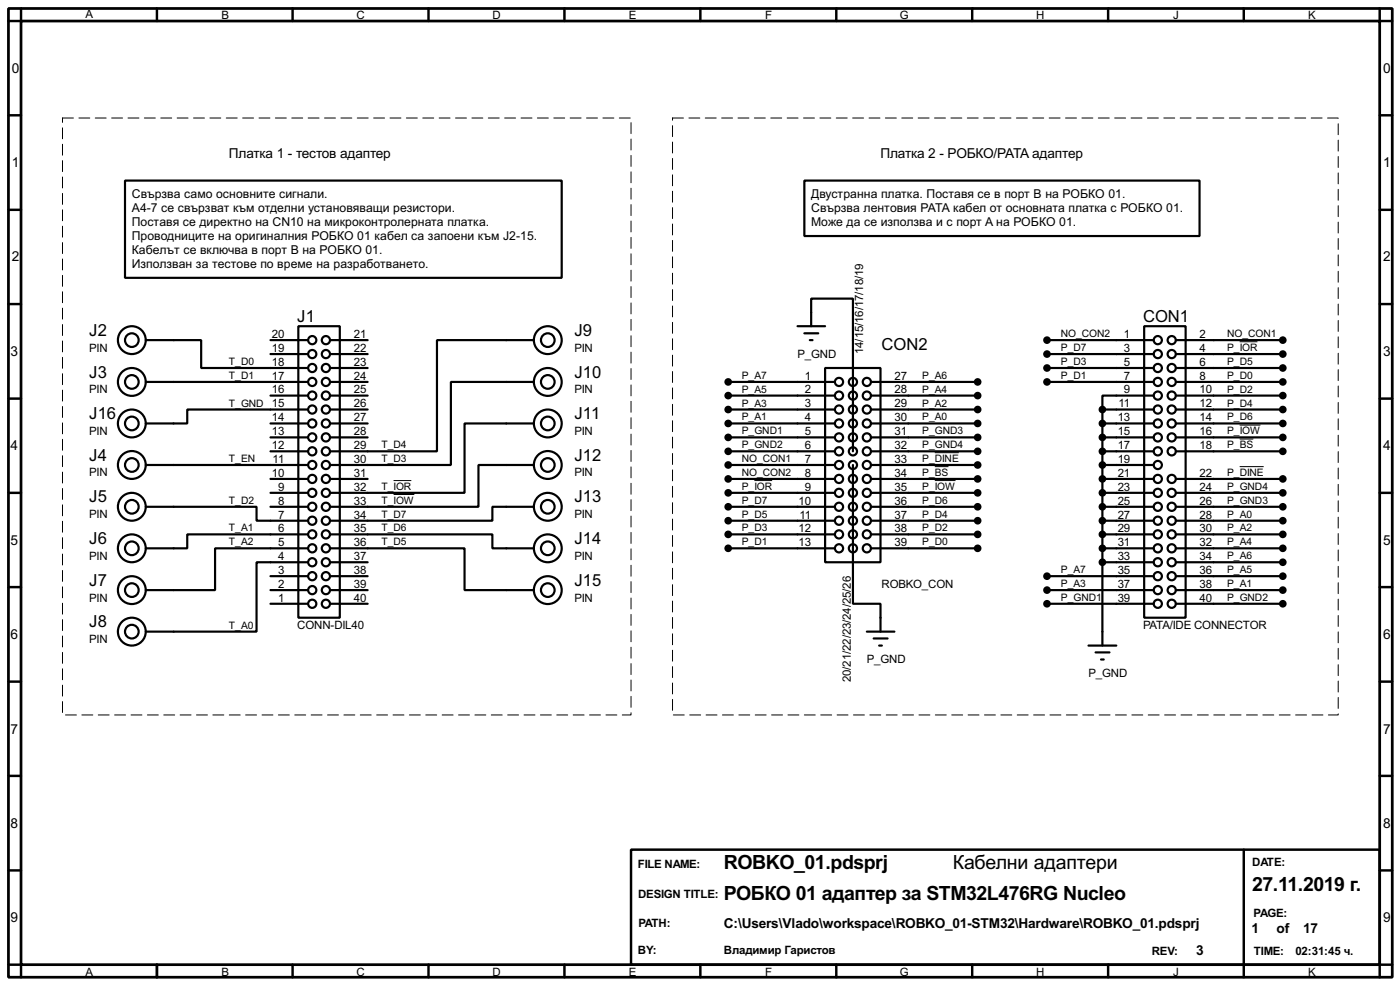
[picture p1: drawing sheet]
<svg xmlns="http://www.w3.org/2000/svg" width="256mm" height="180mm" viewBox="0 0 256 180" stroke-linecap="round" stroke-linejoin="round" font-family="sans-serif">
<path d="M1.6 1.6h253.5v177.3h-253.5zM3.9 3.9h248.9v172.7h-248.9z" fill="none" stroke="#000" stroke-width=".5"/>
<g fill="none" stroke="#000" stroke-width=".45">
<path d="M3.9 1.6v2.3h-2.3M28.8 1.6v2.3M53.6 1.6v2.3M78.5 1.6v2.3M103.4 1.6v2.3M128.3 1.6v2.3M153.2 1.6v2.3M178.1 1.6v2.3M203 1.6v2.3M227.9 1.6v2.3M252.8 1.6v2.3h2.3M1.6 21.1h2.3"/>
<path d="M1.6 38.4h2.3M252.8 21.1h2.3M252.8 38.4h2.3M1.6 55.7h2.3M252.8 55.7h2.3M1.6 73h2.3M252.8 73h2.3M1.6 90.2h2.3M252.8 90.2h2.3M1.6 107.5h2.3M252.8 107.5h2.3M1.6 124.8h2.3"/>
<path d="M252.8 124.8h2.3M1.6 142h2.3M1.6 159.3h2.3M115.6 155.5h137.2v21.1h-137.2zM227.9 155.5v23.4M252.8 142h2.3M252.8 159.3h2.3M1.6 176.6h2.3v2.3M28.8 176.6v2.3M53.6 176.6v2.3M78.5 176.6v2.3M103.4 176.6v2.3"/>
<path d="M128.3 176.6v2.3M153.2 176.6v2.3M178.1 176.6v2.3M203 176.6v2.3M255.1 176.6h-2.3v2.3"/>
</g>
<g fill="none" stroke="#000" stroke-width=".4">
<path d="M22.9 33.1h80v17.8h-80zM147.4 33.1h72.4v10.1h-72.4zM54.7 59.7h7.6v53.4h-7.6zM146.1 59.7h5.1M148.6 59.7v-5h7.7v27.9M209.6 59.7h7.6v53.4h-7.6zM26.7 62.3h10.2v5.1h19.5M26.7 69.9h29.7M49.6 77.5h6.8M49.6 72.4h6.8M49.6 64.8h6.8M49.6 62.3h6.8"/>
<path d="M56.4 75h-22.1v2.5h-7.6M60.5 69.9h6.9M60.5 77.5h6.9M60.5 75h6.9M60.5 72.4h6.9M60.5 67.4h6.9M60.5 64.8h6.9M60.5 62.3h6.9M97.8 77.5h-12.7v12.7h-24.6M97.8 69.9h-15.2v15.2h-22.1M97.8 62.3h-17.7v20.3h-19.6M133.4 69.9h19.6"/>
<path d="M133.4 77.5h19.6M133.4 75h19.6M133.4 72.4h19.6M147.4 61h2.5M148.4 62.3h.5M151.2 67.4h10.1v35.5h-10.1zM159.6 69.9h19.5M159.6 77.5h19.5M159.6 75h19.5M159.6 72.4h19.5M191.8 69.9h19.6M191.8 67.4h19.6"/>
<path d="M191.8 64.8h19.6M191.8 62.3h19.6M202 75v43.2M202 77.5h9.4M202 75h9.4M211.4 72.4h-9.4v2.6M215.4 69.9h19.6M215.4 77.5h19.6M215.4 75h19.6M215.4 72.4h19.6M215.4 67.4h19.6M215.4 64.8h19.6"/>
<path d="M215.4 62.3h19.6M26.7 92.8h20.3v2.5h9.4M26.7 85.1h29.7M49.6 92.8h6.8M49.6 90.2h6.8M49.6 87.7h6.8M49.6 82.6h6.8M49.6 80.1h6.8M56.4 97.8h-22.1v2.6h-7.6M60.5 97.8h29.7v2.6h7.6M60.5 87.7h6.9M60.5 80.1h6.9"/>
<path d="M97.8 92.8h-7.6v2.5h-29.7M97.8 85.1h-10.1v7.7h-27.2M133.4 85.1h19.6M133.4 97.8h19.6M133.4 95.3h19.6M133.4 92.8h19.6M133.4 90.2h19.6M133.4 87.7h19.6M133.4 82.6h19.6M133.4 80.1h19.6M156.3 85.1v25.4h5v5.1M159.6 85.1h19.5"/>
<path d="M159.6 97.8h19.5M159.6 95.3h19.5M159.6 92.8h19.5M159.6 90.2h19.5M159.6 87.7h19.5M159.6 82.6h19.5M159.6 80.1h19.5M202 85.1h9.4M202 97.8h9.4M202 95.3h9.4M202 92.8h9.4M202 90.2h9.4"/>
<path d="M202 87.7h9.4M202 82.6h9.4M202 80.1h9.4M215.4 97.8h19.6M215.4 95.3h19.6M215.4 92.8h19.6M215.4 90.2h19.6M215.4 87.7h19.6M215.4 82.6h19.6M215.4 80.1h19.6M49.6 105.5h6.8M49.6 108h6.8"/>
<path d="M49.6 110.5h6.8M56.4 102.9h-9.4v12.7h-20.3M56.4 100.4h-17v7.6h-12.7M60.5 100.4h24.6v7.6h12.7M60.5 102.9h6.9M60.5 105.5h6.9M60.5 108h6.9M60.5 110.5h6.9M133.4 100.4h19.6M158.8 115.6h5.1M159.6 100.4h19.5M160.1 116.9h2.5"/>
<path d="M161.1 118.2h.5M191.8 105.5h19.6M191.8 108h19.6M191.8 110.5h19.6M199.4 118.2h5.1M200.7 119.4h2.6M202 100.4h9.4M202 102.9h9.4M215.4 100.4h19.6M215.4 102.9h19.6M215.4 105.5h19.6M215.4 108h19.6"/>
<path d="M215.4 110.5h19.6M201.7 120.7h.5"/>
<circle cx="24.1" cy="69.9" r="2.55"/>
<circle cx="24.1" cy="62.3" r="2.55"/>
<circle cx="24.1" cy="77.5" r="2.55"/>
<circle cx="24.1" cy="62.3" r="1.25"/>
<circle cx="24.1" cy="69.9" r="1.25"/>
<circle cx="24.1" cy="77.5" r="1.25"/>
<circle cx="57.2" cy="69.9" r=".75"/>
<circle cx="57.2" cy="67.4" r=".75"/>
<circle cx="57.2" cy="62.3" r=".75"/>
<circle cx="57.2" cy="72.4" r=".75"/>
<circle cx="57.2" cy="64.8" r=".75"/>
<circle cx="57.2" cy="77.5" r=".75"/>
<circle cx="57.2" cy="75" r=".75"/>
<circle cx="59.7" cy="72.4" r=".75"/>
<circle cx="59.7" cy="69.9" r=".75"/>
<circle cx="59.7" cy="64.8" r=".75"/>
<circle cx="59.7" cy="77.5" r=".75"/>
<circle cx="59.7" cy="67.4" r=".75"/>
<circle cx="59.7" cy="62.3" r=".75"/>
<circle cx="59.7" cy="75" r=".75"/>
<circle cx="100.3" cy="69.9" r="2.55"/>
<circle cx="100.3" cy="77.5" r="2.55"/>
<circle cx="100.3" cy="62.3" r="2.55"/>
<circle cx="100.3" cy="62.3" r="1.25"/>
<circle cx="100.3" cy="69.9" r="1.25"/>
<circle cx="100.3" cy="77.5" r="1.25"/>
<circle cx="153.7" cy="69.9" r=".75"/>
<circle cx="153.7" cy="72.4" r=".75"/>
<circle cx="153.7" cy="77.5" r=".75"/>
<circle cx="153.7" cy="75" r=".75"/>
<circle cx="156.2" cy="77.5" r=".75"/>
<circle cx="156.2" cy="69.9" r=".75"/>
<circle cx="156.2" cy="72.4" r=".75"/>
<circle cx="156.2" cy="75" r=".75"/>
<circle cx="158.8" cy="69.9" r=".75"/>
<circle cx="158.8" cy="77.5" r=".75"/>
<circle cx="158.8" cy="72.4" r=".75"/>
<circle cx="158.8" cy="75" r=".75"/>
<circle cx="212.1" cy="62.3" r=".75"/>
<circle cx="212.1" cy="69.9" r=".75"/>
<circle cx="212.1" cy="75" r=".75"/>
<circle cx="212.1" cy="64.8" r=".75"/>
<circle cx="212.1" cy="67.4" r=".75"/>
<circle cx="212.1" cy="72.4" r=".75"/>
<circle cx="212.1" cy="77.5" r=".75"/>
<circle cx="214.6" cy="64.8" r=".75"/>
<circle cx="214.6" cy="62.3" r=".75"/>
<circle cx="214.6" cy="72.4" r=".75"/>
<circle cx="214.6" cy="77.5" r=".75"/>
<circle cx="214.6" cy="67.4" r=".75"/>
<circle cx="214.6" cy="69.9" r=".75"/>
<circle cx="214.6" cy="75" r=".75"/>
<circle cx="24.1" cy="92.8" r="2.55"/>
<circle cx="24.1" cy="85.1" r="2.55"/>
<circle cx="24.1" cy="92.8" r="1.25"/>
<circle cx="24.1" cy="85.1" r="1.25"/>
<circle cx="57.2" cy="97.8" r=".75"/>
<circle cx="57.2" cy="82.6" r=".75"/>
<circle cx="57.2" cy="90.2" r=".75"/>
<circle cx="57.2" cy="87.7" r=".75"/>
<circle cx="57.2" cy="95.3" r=".75"/>
<circle cx="57.2" cy="92.8" r=".75"/>
<circle cx="57.2" cy="80.1" r=".75"/>
<circle cx="57.2" cy="85.1" r=".75"/>
<circle cx="59.7" cy="87.7" r=".75"/>
<circle cx="59.7" cy="97.8" r=".75"/>
<circle cx="59.7" cy="85.1" r=".75"/>
<circle cx="59.7" cy="95.3" r=".75"/>
<circle cx="59.7" cy="80.1" r=".75"/>
<circle cx="59.7" cy="82.6" r=".75"/>
<circle cx="59.7" cy="90.2" r=".75"/>
<circle cx="59.7" cy="92.8" r=".75"/>
<circle cx="100.3" cy="85.1" r="2.55"/>
<circle cx="100.3" cy="92.8" r="2.55"/>
<circle cx="100.3" cy="92.8" r="1.25"/>
<circle cx="100.3" cy="85.1" r="1.25"/>
<circle cx="153.7" cy="97.8" r=".75"/>
<circle cx="153.7" cy="87.7" r=".75"/>
<circle cx="153.7" cy="95.3" r=".75"/>
<circle cx="153.7" cy="80.1" r=".75"/>
<circle cx="153.7" cy="85.1" r=".75"/>
<circle cx="153.7" cy="92.8" r=".75"/>
<circle cx="153.7" cy="82.6" r=".75"/>
<circle cx="153.7" cy="90.2" r=".75"/>
<circle cx="156.2" cy="87.7" r=".75"/>
<circle cx="156.2" cy="95.3" r=".75"/>
<circle cx="156.2" cy="97.8" r=".75"/>
<circle cx="156.2" cy="82.6" r=".75"/>
<circle cx="156.2" cy="80.1" r=".75"/>
<circle cx="156.2" cy="85.1" r=".75"/>
<circle cx="156.2" cy="90.2" r=".75"/>
<circle cx="156.2" cy="92.8" r=".75"/>
<circle cx="158.8" cy="92.8" r=".75"/>
<circle cx="158.8" cy="85.1" r=".75"/>
<circle cx="158.8" cy="90.2" r=".75"/>
<circle cx="158.8" cy="97.8" r=".75"/>
<circle cx="158.8" cy="82.6" r=".75"/>
<circle cx="158.8" cy="87.7" r=".75"/>
<circle cx="158.8" cy="80.1" r=".75"/>
<circle cx="158.8" cy="95.3" r=".75"/>
<circle cx="212.1" cy="80.1" r=".75"/>
<circle cx="212.1" cy="95.3" r=".75"/>
<circle cx="212.1" cy="85.1" r=".75"/>
<circle cx="212.1" cy="90.2" r=".75"/>
<circle cx="212.1" cy="82.6" r=".75"/>
<circle cx="212.1" cy="87.7" r=".75"/>
<circle cx="212.1" cy="97.8" r=".75"/>
<circle cx="212.1" cy="92.8" r=".75"/>
<circle cx="214.6" cy="87.7" r=".75"/>
<circle cx="214.6" cy="80.1" r=".75"/>
<circle cx="214.6" cy="97.8" r=".75"/>
<circle cx="214.6" cy="82.6" r=".75"/>
<circle cx="214.6" cy="90.2" r=".75"/>
<circle cx="214.6" cy="95.3" r=".75"/>
<circle cx="214.6" cy="92.8" r=".75"/>
<circle cx="24.1" cy="100.4" r="2.55"/>
<circle cx="24.1" cy="115.6" r="2.55"/>
<circle cx="24.1" cy="108" r="2.55"/>
<circle cx="24.1" cy="115.6" r="1.25"/>
<circle cx="24.1" cy="108" r="1.25"/>
<circle cx="24.1" cy="100.4" r="1.25"/>
<circle cx="57.2" cy="100.4" r=".75"/>
<circle cx="57.2" cy="105.5" r=".75"/>
<circle cx="57.2" cy="102.9" r=".75"/>
<circle cx="57.2" cy="108" r=".75"/>
<circle cx="57.2" cy="110.5" r=".75"/>
<circle cx="59.7" cy="100.4" r=".75"/>
<circle cx="59.7" cy="110.5" r=".75"/>
<circle cx="59.7" cy="105.5" r=".75"/>
<circle cx="59.7" cy="102.9" r=".75"/>
<circle cx="59.7" cy="108" r=".75"/>
<circle cx="100.3" cy="100.4" r="2.55"/>
<circle cx="100.3" cy="108" r="2.55"/>
<circle cx="100.3" cy="100.4" r="1.25"/>
<circle cx="100.3" cy="108" r="1.25"/>
<circle cx="153.7" cy="100.4" r=".75"/>
<circle cx="156.2" cy="100.4" r=".75"/>
<circle cx="158.8" cy="100.4" r=".75"/>
<circle cx="212.1" cy="100.4" r=".75"/>
<circle cx="212.1" cy="108" r=".75"/>
<circle cx="212.1" cy="110.5" r=".75"/>
<circle cx="212.1" cy="102.9" r=".75"/>
<circle cx="212.1" cy="105.5" r=".75"/>
<circle cx="214.6" cy="100.4" r=".75"/>
<circle cx="214.6" cy="108" r=".75"/>
<circle cx="214.6" cy="110.5" r=".75"/>
<circle cx="214.6" cy="102.9" r=".75"/>
<circle cx="214.6" cy="105.5" r=".75"/>
</g>
<path d="M227.1 77.8h3.8M227.1 62.6h3.3M72.1 90.5h3.8M72.1 88h3.3M138.2 88h3.3M171.3 88h3.8M171.3 82.9h4.4M171.3 85.4h2.5M227.1 85.4h4.4M227.1 80.4h2.5" fill="none" stroke="#000" stroke-width=".18"/>
<path d="M11.5 21.6h104.1v109.3h-104.1zM123.2 21.6h122v109.3h-122z" fill="none" stroke="#fff" stroke-width=".18"/>
<path d="M11.5 21.6h104.1v109.3h-104.1zM123.2 21.6h122v109.3h-122z" fill="none" stroke="#000" stroke-width=".18" stroke-dasharray="2 1"/>
<g fill="#000" stroke="#000" stroke-width=".4">
<circle cx="133.4" cy="69.9" r=".5"/>
<circle cx="133.4" cy="72.4" r=".5"/>
<circle cx="133.4" cy="77.5" r=".5"/>
<circle cx="133.4" cy="75" r=".5"/>
<circle cx="179.1" cy="75" r=".5"/>
<circle cx="179.1" cy="77.5" r=".5"/>
<circle cx="179.1" cy="69.9" r=".5"/>
<circle cx="179.1" cy="72.4" r=".5"/>
<circle cx="191.8" cy="64.8" r=".5"/>
<circle cx="191.8" cy="62.3" r=".5"/>
<circle cx="191.8" cy="67.4" r=".5"/>
<circle cx="191.8" cy="69.9" r=".5"/>
<circle cx="201.9" cy="77.5" r=".5"/>
<circle cx="201.9" cy="75" r=".5"/>
<circle cx="235" cy="72.4" r=".5"/>
<circle cx="235" cy="69.9" r=".5"/>
<circle cx="235" cy="75" r=".5"/>
<circle cx="235" cy="64.8" r=".5"/>
<circle cx="235" cy="67.4" r=".5"/>
<circle cx="235" cy="62.3" r=".5"/>
<circle cx="235" cy="77.5" r=".5"/>
<circle cx="133.4" cy="87.7" r=".5"/>
<circle cx="133.4" cy="95.3" r=".5"/>
<circle cx="133.4" cy="92.8" r=".5"/>
<circle cx="133.4" cy="80.1" r=".5"/>
<circle cx="133.4" cy="90.2" r=".5"/>
<circle cx="133.4" cy="82.6" r=".5"/>
<circle cx="133.4" cy="85.1" r=".5"/>
<circle cx="133.4" cy="97.8" r=".5"/>
<circle cx="179.1" cy="82.6" r=".5"/>
<circle cx="179.1" cy="92.8" r=".5"/>
<circle cx="179.1" cy="80.1" r=".5"/>
<circle cx="179.1" cy="85.1" r=".5"/>
<circle cx="179.1" cy="95.3" r=".5"/>
<circle cx="179.1" cy="97.8" r=".5"/>
<circle cx="179.1" cy="87.7" r=".5"/>
<circle cx="179.1" cy="90.2" r=".5"/>
<circle cx="201.9" cy="95.3" r=".5"/>
<circle cx="201.9" cy="82.6" r=".5"/>
<circle cx="201.9" cy="87.7" r=".5"/>
<circle cx="201.9" cy="97.8" r=".5"/>
<circle cx="201.9" cy="92.8" r=".5"/>
<circle cx="201.9" cy="90.2" r=".5"/>
<circle cx="201.9" cy="85.1" r=".5"/>
<circle cx="201.9" cy="80.1" r=".5"/>
<circle cx="235" cy="95.3" r=".5"/>
<circle cx="235" cy="87.7" r=".5"/>
<circle cx="235" cy="97.8" r=".5"/>
<circle cx="235" cy="82.6" r=".5"/>
<circle cx="235" cy="92.8" r=".5"/>
<circle cx="235" cy="90.2" r=".5"/>
<circle cx="235" cy="80.1" r=".5"/>
<circle cx="133.4" cy="100.4" r=".5"/>
<circle cx="179.1" cy="100.4" r=".5"/>
<circle cx="191.8" cy="105.5" r=".5"/>
<circle cx="191.8" cy="108" r=".5"/>
<circle cx="191.8" cy="110.5" r=".5"/>
<circle cx="201.9" cy="102.9" r=".5"/>
<circle cx="201.9" cy="100.4" r=".5"/>
<circle cx="235" cy="102.9" r=".5"/>
<circle cx="235" cy="110.5" r=".5"/>
<circle cx="235" cy="105.5" r=".5"/>
<circle cx="235" cy="108" r=".5"/>
<circle cx="235" cy="100.4" r=".5"/>
</g>
<g font-size="4">
<text x="132.6" y="159.1">ROBKO_01.pdsprj</text>
<text x="174.6" y="159.1">Кабелни адаптери</text>
<text x="132.6" y="164.8">РОБКО 01 адаптер за STM32L476RG Nucleo</text>
<text x="229.4" y="163.1">27.11.2019 г.</text>
</g>
<g font-size="3.4">
<text x="54.5" y="58.9">J1</text>
<text x="209.4" y="58.9">CON1</text>
<text x="16.4" y="61.4">J2</text>
<text x="105.3" y="61.4">J9</text>
<text x="161.5" y="64">CON2</text>
<text x="16.4" y="69.1">J3</text>
<text x="105.3" y="69.1">J10</text>
<text x="16.4" y="76.7">J16</text>
<text x="105.3" y="76.7">J11</text>
<text x="16.4" y="84.3">J4</text>
<text x="105.3" y="84.3">J12</text>
<text x="16.4" y="92">J5</text>
<text x="105.3" y="92">J13</text>
<text x="16.4" y="99.6">J6</text>
<text x="105.3" y="99.6">J14</text>
<text x="16.4" y="107.2">J7</text>
<text x="105.3" y="107.2">J15</text>
<text x="16.4" y="114.8">J8</text>
</g>
<g font-size="2.8">
<text x="2.2" y="13.4">0</text>
<text x="253.4" y="13.4">0</text>
<text x="42" y="28.9">Платка 1 - тестов адаптер</text>
<text x="161.3" y="28.9">Платка 2 - РОБКО/PATA адаптер</text>
<text x="2.2" y="30.6">1</text>
<text x="253.4" y="30.6">1</text>
<text x="2.2" y="47.9">2</text>
<text x="253.4" y="47.9">2</text>
<text x="1.9" y="65.2">3</text>
<text x="253.4" y="65.2">3</text>
<text x="1.9" y="82.4">4</text>
<text x="253.4" y="82.4">4</text>
<text x="1.9" y="99.7">5</text>
<text x="253.4" y="99.7">5</text>
<text x="1.9" y="117">6</text>
<text x="253.4" y="117">6</text>
<text x="1.9" y="134.3">7</text>
<text x="253.4" y="134.3">7</text>
<text x="1.9" y="151.5">8</text>
<text x="253.4" y="151.5">8</text>
<text x="1.9" y="168.8">9</text>
<text x="132.6" y="169.8">C:\Users\Vlado\workspace\ROBKO_01-STM32\Hardware\ROBKO_01.pdsprj</text>
<text x="229.3" y="170.8">1</text>
<text x="233.9" y="170.8">of</text>
<text x="238.7" y="170.8">17</text>
<text x="253.4" y="168.8">9</text>
<text x="219.1" y="174.9">3</text>
</g>
<g font-size="2.5">
<text x="24.2" y="36.3">Свързва само основните сигнали.</text>
<text x="24.2" y="38.8">A4-7 се свързват към отделни установяващи резистори.</text>
<text x="24.2" y="41.4">Поставя се директно на CN10 на микроконтролерната платка.</text>
<text x="148.6" y="36.3">Двустранна платка. Поставя се в порт B на РОБКО 01.</text>
<text x="148.6" y="38.8">Свързва лентовия PATA кабел от основната платка с РОБКО 01.</text>
<text x="148.6" y="41.4">Може да се използва и с порт A на РОБКО 01.</text>
<text x="24.2" y="43.9">Проводниците на оригиналния РОБКО 01 кабел са запоени към J2-15.</text>
<text x="24.2" y="46.5">Кабелът се включва в порт B на РОБКО 01.</text>
<text x="24.2" y="49">Използван за тестове по време на разработването.</text>
</g>
<g font-size="2.4">
<text x="15.7" y="3.2">A</text>
<text x="40.6" y="3.5">B</text>
<text x="65.3" y="3.5">C</text>
<text x="90.2" y="3.5">D</text>
<text x="115.2" y="3.5">E</text>
<text x="140.2" y="3.5">F</text>
<text x="164.9" y="3.5">G</text>
<text x="189.8" y="3.5">H</text>
<text x="214.9" y="3.5">J</text>
<text x="239.7" y="3.5">K</text>
<text x="16.4" y="64.4">PIN</text>
<text x="49.8" y="64.4">19</text>
<text x="49.8" y="61.9">20</text>
<text x="64.8" y="64.4">22</text>
<text x="64.8" y="61.9">21</text>
<text x="105.3" y="64.4">PIN</text>
<text x="146.1" y="65.5">P_GND</text>
<text x="158.2" y="64.8" transform="rotate(-90 158.2 64.8)">14/15/16/17/18/19</text>
<text x="205.9" y="61.9">1</text>
<text x="205.9" y="64.4">3</text>
<text x="219.8" y="61.9">2</text>
<text x="219.8" y="64.4">4</text>
<text x="16.4" y="72">PIN</text>
<text x="49.8" y="72">16</text>
<text x="49.8" y="69.5">17</text>
<text x="49.8" y="67">18</text>
<text x="64.8" y="72">25</text>
<text x="64.8" y="69.5">24</text>
<text x="64.8" y="67">23</text>
<text x="105.3" y="72">PIN</text>
<text x="147.5" y="69.5">1</text>
<text x="147.5" y="72">2</text>
<text x="163.9" y="69.5">27</text>
<text x="163.9" y="72">28</text>
<text x="205.9" y="67">5</text>
<text x="205.9" y="69.5">7</text>
<text x="205.9" y="72">9</text>
<text x="219.8" y="67">6</text>
<text x="219.8" y="69.5">8</text>
<text x="219.8" y="72">10</text>
<text x="49.8" y="77.1">14</text>
<text x="64.8" y="77.1">27</text>
<text x="64.8" y="74.6">26</text>
<text x="147.5" y="74.6">3</text>
<text x="147.5" y="77.1">4</text>
<text x="163.9" y="74.6">29</text>
<text x="163.9" y="77.1">30</text>
<text x="204.8" y="77.1">13</text>
<text x="204.9" y="74.6">11</text>
<text x="219.8" y="74.6">12</text>
<text x="219.8" y="77.1">14</text>
<text x="16.4" y="79.6">PIN</text>
<text x="49.8" y="82.2">12</text>
<text x="49.8" y="79.7">13</text>
<text x="64.8" y="82.2">29</text>
<text x="64.8" y="79.7">28</text>
<text x="105.3" y="79.6">PIN</text>
<text x="147.5" y="79.7">5</text>
<text x="147.5" y="82.2">6</text>
<text x="163.9" y="79.7">31</text>
<text x="163.9" y="82.2">32</text>
<text x="204.8" y="79.7">15</text>
<text x="204.8" y="82.2">17</text>
<text x="219.8" y="79.7">16</text>
<text x="219.8" y="82.2">18</text>
<text x="16.4" y="87.2">PIN</text>
<text x="49.8" y="87.3">10</text>
<text x="50" y="84.7">11</text>
<text x="51" y="89.8">9</text>
<text x="64.8" y="89.8">32</text>
<text x="64.8" y="87.3">31</text>
<text x="64.8" y="84.7">30</text>
<text x="105.3" y="87.2">PIN</text>
<text x="147.5" y="84.7">7</text>
<text x="147.5" y="87.3">8</text>
<text x="147.5" y="89.8">9</text>
<text x="163.9" y="84.7">33</text>
<text x="163.9" y="87.3">34</text>
<text x="163.9" y="89.8">35</text>
<text x="204.8" y="84.7">19</text>
<text x="204.8" y="87.3">21</text>
<text x="204.8" y="89.8">23</text>
<text x="219.8" y="87.3">22</text>
<text x="219.8" y="89.8">24</text>
<text x="16.4" y="94.9">PIN</text>
<text x="51" y="94.9">7</text>
<text x="51" y="92.4">8</text>
<text x="64.8" y="94.9">34</text>
<text x="64.8" y="92.4">33</text>
<text x="105.3" y="94.9">PIN</text>
<text x="146.3" y="92.4">10</text>
<text x="146.5" y="94.9">11</text>
<text x="163.9" y="92.4">36</text>
<text x="163.9" y="94.9">37</text>
<text x="204.8" y="92.4">25</text>
<text x="204.8" y="94.9">27</text>
<text x="219.8" y="92.4">26</text>
<text x="219.8" y="94.9">28</text>
<text x="51" y="100">5</text>
<text x="51" y="97.4">6</text>
<text x="64.8" y="100">36</text>
<text x="64.8" y="97.4">35</text>
<text x="146.3" y="97.4">12</text>
<text x="146.3" y="100">13</text>
<text x="163.9" y="97.4">38</text>
<text x="163.9" y="100">39</text>
<text x="204.8" y="97.4">29</text>
<text x="204.8" y="100">31</text>
<text x="219.8" y="97.4">30</text>
<text x="219.8" y="100">32</text>
<text x="16.4" y="102.5">PIN</text>
<text x="51" y="107.6">2</text>
<text x="51" y="105.1">3</text>
<text x="51" y="102.5">4</text>
<text x="64.8" y="107.6">39</text>
<text x="64.8" y="105.1">38</text>
<text x="64.8" y="102.5">37</text>
<text x="105.3" y="102.5">PIN</text>
<text x="161.5" y="107.6">ROBKO_CON</text>
<text x="204.8" y="102.5">33</text>
<text x="204.8" y="105.1">35</text>
<text x="204.8" y="107.6">37</text>
<text x="219.8" y="102.5">34</text>
<text x="219.8" y="105.1">36</text>
<text x="219.8" y="107.6">38</text>
<text x="16.4" y="110.1">PIN</text>
<text x="51" y="110.1">1</text>
<text x="64.8" y="110.1">40</text>
<text x="105.3" y="110.1">PIN</text>
<text x="204.8" y="110.1">39</text>
<text x="219.8" y="110.1">40</text>
<text x="16.4" y="117.7">PIN</text>
<text x="54.5" y="115.2">CONN-DIL40</text>
<text x="209.4" y="115.2">PATA/IDE CONNECTOR</text>
<text x="155.9" y="124.9" transform="rotate(-90 155.9 124.9)">20/21/22/23/24/25/26</text>
<text x="158.8" y="121.4">P_GND</text>
<text x="199.4" y="123.9">P_GND</text>
<text x="116.9" y="158.9">FILE NAME:</text>
<text x="229.4" y="158.4">DATE:</text>
<text x="116.9" y="164.3">DESIGN TITLE:</text>
<text x="229.7" y="167.8">PAGE:</text>
<text x="117" y="169.7">PATH:</text>
<text x="15.7" y="178.6">A</text>
<text x="40.6" y="178.6">B</text>
<text x="65.3" y="178.6">C</text>
<text x="90.2" y="178.6">D</text>
<text x="115.2" y="178.6">E</text>
<text x="116.9" y="174.7">BY:</text>
<text x="132.6" y="174.7">Владимир Гаристов</text>
<text x="140.2" y="178.6">F</text>
<text x="164.9" y="178.6">G</text>
<text x="189.8" y="178.6">H</text>
<text x="211" y="174.7">REV:</text>
<text x="214.9" y="178.6">J</text>
<text x="229.7" y="174.7">TIME:</text>
<text x="237.3" y="174.7">02:31:45 ч.</text>
<text x="239.7" y="178.6">K</text>
</g>
<g font-size="2.1">
<text x="194.4" y="61.7">NO_CON2</text>
<text x="194.4" y="64.2">P_D7</text>
<text x="224.8" y="64.2">P_IOR</text>
<text x="224.8" y="61.7">NO_CON1</text>
<text x="42" y="69.4">T_D1</text>
<text x="42" y="66.8">T_D0</text>
<text x="135.9" y="69.4">P_A7</text>
<text x="135.9" y="71.9">P_A5</text>
<text x="169" y="69.4">P_A6</text>
<text x="169" y="71.9">P_A4</text>
<text x="194.4" y="66.8">P_D3</text>
<text x="194.4" y="69.4">P_D1</text>
<text x="224.8" y="71.9">P_D2</text>
<text x="224.8" y="69.4">P_D0</text>
<text x="224.8" y="66.8">P_D5</text>
<text x="42" y="74.4">T_GND 15</text>
<text x="135.9" y="74.4">P_A3</text>
<text x="135.9" y="76.9">P_A1</text>
<text x="169" y="74.4">P_A2</text>
<text x="169" y="76.9">P_A0</text>
<text x="224.8" y="76.9">P_D6</text>
<text x="224.8" y="74.4">P_D4</text>
<text x="69.9" y="82.1">T_D4</text>
<text x="135.9" y="79.5">P_GND1</text>
<text x="135.9" y="82.1">P_GND2</text>
<text x="169" y="79.5">P_GND3</text>
<text x="169" y="82.1">P_GND4</text>
<text x="224.8" y="82.1">P_BS</text>
<text x="224.8" y="79.5">P_IOW</text>
<text x="42" y="84.6">T_EN</text>
<text x="69.9" y="89.6">T_IOR</text>
<text x="69.9" y="84.6">T_D3</text>
<text x="135.9" y="84.6">NO_CON1</text>
<text x="135.9" y="87.1">NO_CON2</text>
<text x="135.9" y="89.6">P_IOR</text>
<text x="169" y="84.6">P_DINE</text>
<text x="169" y="87.1">P_BS</text>
<text x="169" y="89.6">P_IOW</text>
<text x="224.8" y="89.6">P_GND4</text>
<text x="224.8" y="87.1">P_DINE</text>
<text x="42" y="92.2">T_D2</text>
<text x="69.9" y="94.8">T_D7</text>
<text x="69.9" y="92.2">T_IOW</text>
<text x="135.9" y="92.2">P_D7</text>
<text x="135.9" y="94.8">P_D5</text>
<text x="169" y="92.2">P_D6</text>
<text x="169" y="94.8">P_D4</text>
<text x="224.8" y="94.8">P_A0</text>
<text x="224.8" y="92.2">P_GND3</text>
<text x="42" y="99.8">T_A2</text>
<text x="42" y="97.3">T_A1</text>
<text x="69.9" y="99.8">T_D5</text>
<text x="69.9" y="97.3">T_D6</text>
<text x="135.9" y="97.3">P_D3</text>
<text x="135.9" y="99.8">P_D1</text>
<text x="169" y="97.3">P_D2</text>
<text x="169" y="99.8">P_D0</text>
<text x="224.8" y="99.8">P_A4</text>
<text x="224.8" y="97.3">P_A2</text>
<text x="194.4" y="104.9">P_A7</text>
<text x="194.4" y="107.5">P_A3</text>
<text x="224.8" y="102.4">P_A6</text>
<text x="224.8" y="104.9">P_A5</text>
<text x="224.8" y="107.5">P_A1</text>
<text x="194.4" y="110">P_GND1</text>
<text x="224.8" y="110">P_GND2</text>
<text x="42" y="115.1">T_A0</text>
</g>
</svg>
